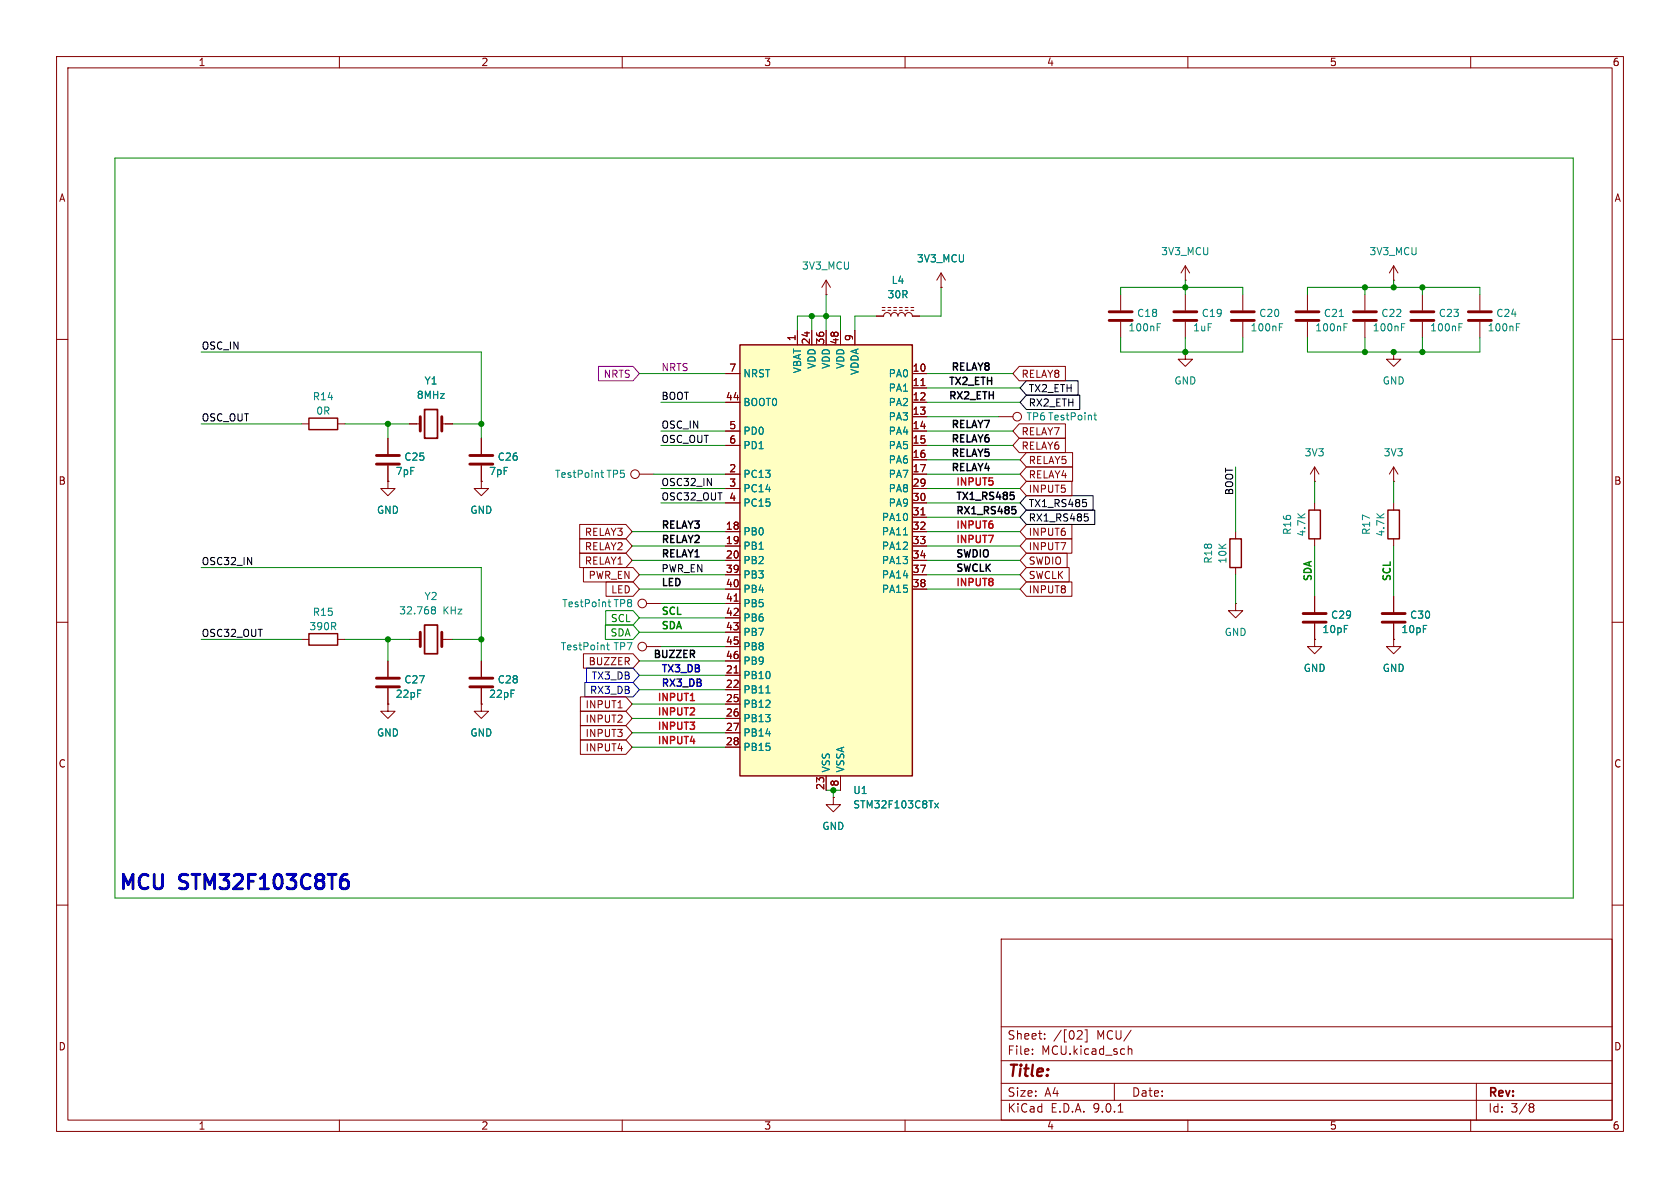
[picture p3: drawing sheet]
<svg xmlns="http://www.w3.org/2000/svg" width="297mm" height="210mm" viewBox="0 0 297 210" stroke-linecap="round" stroke-linejoin="round" font-family="sans-serif">
<path d="M0 0h297v210h-297z" fill="#fff" stroke="#fff" stroke-width=".18"/>
<g fill="none" stroke="#840000" stroke-width=".18">
<path d="M10 10h277v190h-277zM12 12h273v186h-273zM60 10v2M110 10v2M160 10v2M210 10v2M260 10v2M10 60h2M285 60h2M10 110h2M232.4 113v1.3h1.3l-1.3 1.3-1.3-1.3h1.3M232.4 113h.1"/>
<path d="M285 110h2M10 160h2M177 166h108v32h-108zM285 160h2M60 198v2M110 198v2M160 198v2M177 194.5h108M177 191.5h108M177 187.5h108M177 181.5h108M182.5 186.3v.1"/>
<path d="M182.5 185.5v.1M184.7 183.6v.1M184.7 182.8v.1M190.7 182.2l.5 .1 .1 .3-.9 1.1h.9M191.8 182.1h.4v2.1h-.4M197 191.5v3M197.7 196.6h.8M199.5 184.9v1.5M199.5 185.5l.2-.1 .3 .1 .1 .9M210 198v2M260 198v2M261 191.5v6.5"/>
<path d="M270.6 195.1l.4 .1 .2 .2-.3 .3M270.6 195.7h.3M270.9 195.7l.2 .2 .1 .4-.2 .2-.4 .1"/>
</g>
<path d="M130.8 61h30.5v76.2h-30.5z" fill="#ffffc2"/>
<path d="M54.6 73.9h5.1v2h-5.1zM130.8 61h30.5v76.2h-30.5zM217.4 95.3h2.1v5h-2.1zM231.4 90.2h2v5.1h-2zM245.4 90.2h2v5.1h-2zM54.6 112h5.1v2h-5.1z" fill="none" stroke="#840000" stroke-width=".25"/>
<g fill="none" stroke="#840000" stroke-width=".18">
<path d="M141 58.4v2.6M143.5 58.4v2.6M146 52.1h.1M146 49.5v2.6M146 58.4v2.6M146 49.5l-.7 1.3M146 49.5l.8 1.3M148.6 58.4v2.6M151.1 58.4v2.6M154.9 55.9h1.3a.64 .64 0 0 1 .6-.7 .64 .64 0 0 1 .7 .7 .64 .64 0 0 1 .6-.7 .64 .64 0 0 1 .6 .7 .64 .64 0 0 1 .7-.7 .64 .64 0 0 1 .6 .7 .64 .64 0 0 1 .7-.7 .64 .64 0 0 1 .6 .7h1.3M156 54.9h.5M156 54.4h.5"/>
<path d="M157 54.9h.5M157 54.4h.5M158 54.9h.5M158 54.4h.5M159 54.9h.5M159 54.4h.5M160 54.9h.5M160 54.4h.5M161 54.9h.5M161 54.4h.5M166.4 50.8h.1M166.4 48.3l-.8 1.2"/>
<path d="M166.4 48.3l.7 1.2M166.4 48.3v2.5M198.1 52.1v2.8M198.1 56.9v2.8M209.5 49.5h.1M209.5 47v2.5M209.5 52.1v2.8M209.5 56.9v2.8M209.5 47l-.7 1.3M209.5 47l.8 1.3M219.7 52.1v2.8M219.7 56.9v2.8"/>
<path d="M231.1 52.1v2.8M231.1 56.9v2.8M241.3 52.1v2.8M241.3 56.9v2.8M246.4 49.5h.1M246.4 47l-.8 1.3M246.4 47l.7 1.3M246.4 47v2.5M251.5 52.1v2.8M251.5 56.9v2.8M261.6 52.1v2.8M261.6 56.9v2.8"/>
<path d="M53.3 74.9h1.3M59.7 74.9h1.3M68.6 77.5v2.8M72.4 74.9h1.9M78.1 74.9h1.9M85.1 77.5v2.8M128.3 66h2.5M128.3 71.1h2.5M128.3 76.2h2.5M128.3 78.7h2.5M161.3 66h2.5M161.3 71.1h2.5"/>
<path d="M161.3 76.2h2.5M161.3 78.7h2.5M161.3 68.6h2.5M161.3 73.7h2.5M162.8 68.2h.7M176.5 73.7h2.6M180.2 74.9h8.1v2.6h-8.1l-1.1-1.3zM180.2 64.8h8.1v2.5h-8.1l-1.1-1.3zM180.2 77.5h8.1v2.5h-8.1l-1.1-1.3zM209.5 62.2v1.3h1.3l-1.3 1.3-1.2-1.3h1.2M209.5 62.2h.1M246.4 62.2v1.3h1.2l-1.2 1.3-1.3-1.3h1.3"/>
<path d="M246.4 62.2h.1M68.6 85.1v1.3h1.2l-1.2 1.2-1.3-1.2h1.3M68.6 85.1h.1M68.6 82.3v2.8M85.1 85.1v1.3h1.3l-1.3 1.2-1.3-1.2h1.3M85.1 85.1h.1M85.1 82.3v2.8M102.5 92.7h8.1l1.2 1.3-1.2 1.3h-8.1zM102.5 95.2h8.1l1.2 1.3-1.2 1.3h-8.1zM102.5 97.8h8.1l1.2 1.3-1.2 1.2h-8.1zM113 83.8h2.6M128.3 83.8h2.5"/>
<path d="M128.3 86.4h2.5M128.3 88.9h2.5M128.3 94h2.5M128.3 96.5h2.5M128.3 99.1h2.5M161.3 83.8h2.5M161.3 86.4h2.5M161.3 88.9h2.5M161.3 94h2.5M161.3 96.5h2.5M161.3 99.1h2.5M161.3 81.3h2.5"/>
<path d="M161.3 91.4h2.5M162.8 91h.7M181.5 92.7h8v2.6h-8l-1.2-1.3zM181.5 85.1h8v2.5h-8l-1.2-1.2zM181.5 82.5h8.1v2.6h-8.1l-1.2-1.3zM181.5 95.2h8v2.6h-8l-1.2-1.3zM181.5 97.8h7.2v2.5h-7.2l-1.2-1.2zM181.5 80h8.1v2.6h-8.1l-1.2-1.3zM218.4 94v1.3M232.4 85.1h.1M232.4 82.6v2.5M232.4 88.9v1.3"/>
<path d="M232.4 95.3v1.2M232.4 82.6l-.8 1.2M232.4 82.6l.8 1.2M246.4 85.1h.1M246.4 82.6v2.5M246.4 88.9v1.3M246.4 95.3v1.2M246.4 82.6l-.8 1.2M246.4 82.6l.7 1.2M53.3 113h1.3M59.7 113h1.3M68.6 116.8v2.8"/>
<path d="M72.4 113h1.9M78.1 113h1.9M85.1 116.8v2.8M103.1 100.3h8.8l1.1 1.3-1.1 1.3h-8.8zM103.1 115.6h8.8l1.1 1.2-1.1 1.3h-8.8zM107.1 102.9h4.8l1.1 1.2-1.1 1.3h-4.8zM114.3 106.7h2.5M114.3 114.3h2.5M128.3 101.6h2.5M128.3 104.1h2.5M128.3 106.7h2.5M128.3 109.2h2.5"/>
<path d="M128.3 111.8h2.5M128.3 114.3h2.5M128.3 116.8h2.5M128.3 119.4h2.5M129.8 106.3h.7M129.8 119h.7M161.3 101.6h2.5M161.3 104.1h2.5M181.5 102.9h8v2.5h-8l-1.2-1.3zM181.5 100.3h7.5v2.6h-7.5l-1.2-1.3zM218.4 106.7v1.3h1.3l-1.3 1.2-1.2-1.2h1.2M218.4 106.7h.1"/>
<path d="M218.4 100.3v1.3M232.4 113h.1M232.4 105.4v2.8M232.4 110.2v2.8M246.4 113v1.3h1.2l-1.2 1.3-1.3-1.3h1.3M246.4 113h.1M246.4 105.4v2.8M246.4 110.2v2.8M68.6 124.5v1.2h1.2l-1.2 1.3-1.3-1.3h1.3M68.6 124.5h.1M68.6 121.7v2.8M85.1 124.5v1.2h1.3l-1.3 1.3-1.3-1.3h1.3"/>
<path d="M85.1 124.5h.1M85.1 121.7v2.8M102.6 125.7h8l1.2 1.3-1.2 1.3h-8zM102.6 130.8h8l1.2 1.3-1.2 1.3h-8zM102.6 128.3h8l1.2 1.2-1.2 1.3h-8zM102.6 123.2h8l1.2 1.3-1.2 1.2h-8zM109.3 125.1h.7M128.3 121.9h2.5M128.3 124.5h2.5M128.3 127h2.5M128.3 129.5h2.5M128.3 132.1h2.5"/>
<path d="M146 137.2v2.5M148.6 137.2v2.5M147.3 141v1.2h1.3l-1.3 1.3-1.3-1.3h1.3M147.3 141h.1"/>
<circle cx="179.8" cy="73.7" r=".76"/>
<circle cx="112.3" cy="83.8" r=".76"/>
<circle cx="113.5" cy="106.7" r=".76"/>
<circle cx="113.5" cy="114.3" r=".76"/>
</g>
<g fill="none" stroke="#008484" stroke-width=".18">
<path d="M204.6 57.8h.4M204.6 57.2h.6M226.2 57.8h.4M226.2 57.2h.6M236.8 56h.7M237.6 57.8h.4M237.6 57.2h.6M247.8 57.8h.4M247.8 57.2h.6M257.9 57.8h.4M257.9 57.2h.6M268.1 57.8h.4"/>
<path d="M268.1 57.2h.6M193.4 73.4h.5M193.6 73v1.1l.3 .1M106.2 83.6h.5M106.4 83.1v1.1l.2 .2M159.7 94.6h.7M76.4 107.7l.1 .1M76.4 107.3h.3l.2 .1 .1 .2-.3 .2M76.5 107.8h.2M76.5 107.8l-.1 .1M76.7 107.8l.3 .2-.1 .4-.2 .1h-.3M107.2 114h.5"/>
<path d="M107.4 113.6v1.1l.3 .2M107.5 106.4h.5M107.7 106v1.1l.2 .2M135.4 122.5h.7M165.2 142l.7 .8M165.9 142l-.7 .8"/>
</g>
<g fill="none" stroke="#840000" stroke-width=".51">
<path d="M196.1 55.1h4.1M196.1 56.6h4.1M207.5 55.1h4.1M207.5 56.6h4.1M217.7 55.1h4M217.7 56.6h4M229.1 55.1h4.1M229.1 56.6h4.1M239.3 55.1h4M239.3 56.6h4M249.4 55.1h4.1M249.4 56.6h4.1"/>
<path d="M259.6 55.1h4.1M259.6 56.6h4.1M74.3 73.7v2.5M78.1 73.7v2.5M66.5 80.5h4.1M66.5 82h4.1M83.1 80.5h4M83.1 82h4M66.5 119.9h4.1M74.3 111.8v2.5M78.1 111.8v2.5M83.1 119.9h4"/>
<path d="M230.4 108.5h4M230.4 110h4M244.3 108.5h4.1M244.3 110h4.1M66.5 121.4h4.1M83.1 121.4h4"/>
</g>
<path d="M75.1 72.4h2.2v5.1h-2.2zM75.1 110.5h2.2v5.1h-2.2z" fill="none" stroke="#840000" stroke-width=".3"/>
<path d="M103.7 118.1h8.2l1.1 1.3-1.1 1.3h-8.2zM103.4 120.6h8.5l1.1 1.3-1.1 1.3h-8.5z" fill="none" stroke="#000084" stroke-width=".18"/>
<path d="M181.5 69.8h9.4v2.6h-9.4l-1.2-1.3zM181.5 67.3h9.1v2.6h-9.1l-1.2-1.3zM181.5 87.6h11.7v2.6h-11.7l-1.2-1.3zM181.5 90.2h12.1v2.5h-12.1l-1.2-1.3zM191.4 88.3h.6M191.7 90.8h.6M191.8 88.8l.3 .2v.3l-.3 .3M191.8 91.3h.3l.3 .3-.1 .4-.5 .1" fill="none" stroke="#000" stroke-width=".18"/>
<path d="M105.8 64.8h6.1l1.1 1.2-1.1 1.3h-6.1z" fill="none" stroke="#840084" stroke-width=".18"/>
<g fill="none" stroke="#008400" stroke-width=".18">
<path d="M20.3 27.9h257.8v130.9h-257.8zM141 58.4v-2.5h7.6v2.5M143.5 55.9v2.5M146 52.1v6.3M154.9 55.9h-3.8v2.5M166.4 50.8v5.1h-3.8M198.1 59.7v2.5h21.6v-2.5M198.1 52.1v-1.3h21.6v1.3M209.5 49.5v2.6M209.5 59.7v2.5M231.1 59.7v2.5h30.5v-2.5M231.1 52.1v-1.3h30.5v1.3"/>
<path d="M241.3 50.8v1.3M241.3 59.7v2.5M246.4 49.5v1.3M251.5 50.8v1.3M251.5 59.7v2.5M35.6 62.2h49.5v15.3M35.6 74.9h17.7M61 74.9h11.4M68.6 74.9v2.6M80 74.9h5.1M113 66h15.3M116.8 78.7h11.5"/>
<path d="M116.8 71.1h11.5M116.8 76.2h11.5M163.8 78.7h15.3M163.8 71.1h16.5M163.8 66h15.3M163.8 73.7h12.7M163.8 68.6h16.5M163.8 76.2h15.3M111.8 94h16.5M111.8 96.5h16.5M111.8 99.1h16.5M115.6 83.8h12.7"/>
<path d="M116.8 88.9h11.5M116.8 86.4h11.5M163.8 94h16.5M163.8 96.5h16.5M163.8 99.1h16.5M163.8 83.8h16.5M163.8 88.9h16.5M163.8 81.3h16.5M163.8 86.4h16.5M163.8 91.4h16.5M218.4 82.6v11.4M232.4 85.1v3.8"/>
<path d="M232.4 96.5v8.9M246.4 85.1v3.8M246.4 96.5v8.9M35.6 113h17.7M35.6 100.3h49.5v16.5M61 113h11.4M68.6 113v3.8M80 113h5.1M107 110.5h4.9l1.1 1.3-1.1 1.2h-4.9zM107.1 107.9h4.8l1.1 1.3-1.1 1.3h-4.8zM113 101.6h15.3M113 111.8h15.3"/>
<path d="M113 104.1h15.3M113 119.4h15.3M113 109.2h15.3M113 116.8h15.3M116.8 106.7h11.5M116.8 114.3h11.5M163.8 101.6h16.5M163.8 104.1h16.5M218.4 101.6v5.1M111.8 124.5h16.5M111.8 127h16.5M111.8 129.5h16.5"/>
<path d="M111.8 132.1h16.5M113 121.9h15.3M146 139.7h2.6M147.3 139.7v1.3"/>
</g>
<path d="M178.6 87h.6M178.9 89.6h.6M179.1 90h.3l.2 .3-.1 .5h-.4M179.1 87.5l.2 .2v.3l-.2 .3" fill="none" stroke="#000" stroke-width=".25"/>
<path d="M122.1 131h.7M122.1 123.8h.7" fill="none" stroke="#f00" stroke-width=".25"/>
<path d="M60.6 155.5h.5l.5 .5-.1 .9-.4 .2h-.5M60.9 154.6h.5" fill="none" stroke="#0000c2" stroke-width=".51"/>
<g fill="#008400" stroke="#008400" stroke-width=".18">
<circle cx="68.6" cy="113" r=".46"/>
<circle cx="85.1" cy="74.9" r=".46"/>
<circle cx="68.6" cy="74.9" r=".46"/>
<circle cx="246.4" cy="50.8" r=".46"/>
<circle cx="246.4" cy="62.2" r=".46"/>
<circle cx="241.3" cy="62.2" r=".46"/>
<circle cx="251.5" cy="62.2" r=".46"/>
<circle cx="251.5" cy="50.8" r=".46"/>
<circle cx="209.5" cy="62.2" r=".46"/>
<circle cx="209.5" cy="50.8" r=".46"/>
<circle cx="241.3" cy="50.8" r=".46"/>
<circle cx="147.3" cy="139.7" r=".46"/>
<circle cx="143.5" cy="55.9" r=".46"/>
<circle cx="146" cy="55.9" r=".46"/>
<circle cx="85.1" cy="113" r=".46"/>
</g>
<g font-size="3.5" fill="#0000c2">
<text x="20.7" y="158">MCU</text>
<text x="31.8" y="158">STM32F103C8T6</text>
</g>
<text font-size="2.8" fill="#840000" x="178" y="190.9">Title:</text>
<g font-size="2.1" fill="#840000">
<text x="178" y="184">Sheet:</text>
<text x="186.2" y="184">/[02]</text>
<text x="194" y="184">MCU/</text>
<text x="178" y="186.7">File:</text>
<text x="184.1" y="186.7">MCU.kicad_sch</text>
<text x="178" y="196.9">KiCad</text>
<text x="178" y="194.1">Size:</text>
<text x="184.7" y="194.1">A4</text>
<text x="185.7" y="196.9">E.D.A.</text>
<text x="193.3" y="196.9">9.0.1</text>
<text x="200" y="194.1">Date:</text>
<text x="263" y="194.3">Rev:</text>
<text x="263" y="196.9">Id:</text>
<text x="267.1" y="196.9">3/8</text>
</g>
<g font-size="1.8" fill="#840000">
<text x="35" y="11.9">1</text>
<text x="85" y="11.9">2</text>
<text x="135" y="11.9">3</text>
<text x="185" y="11.9">4</text>
<text x="235" y="11.9">5</text>
<text x="285" y="11.9">6</text>
<text x="10.3" y="35.9">A</text>
<text x="285.3" y="35.9">A</text>
<text x="128.8" y="65.8">7</text>
<text x="140.7" y="60.4" transform="rotate(-90 140.7 60.4)">1</text>
<text x="143.3" y="61" transform="rotate(-90 143.3 61)">24</text>
<text x="145.8" y="61" transform="rotate(-90 145.8 61)">36</text>
<text x="148.3" y="61" transform="rotate(-90 148.3 61)">48</text>
<text x="150.9" y="60.4" transform="rotate(-90 150.9 60.4)">9</text>
<text x="161.2" y="65.8">10</text>
<text x="128.2" y="70.9">44</text>
<text x="161.2" y="68.3">11</text>
<text x="161.2" y="70.9">12</text>
<text x="180.5" y="67">RELAY8</text>
<text x="128.8" y="75.9">5</text>
<text x="161.2" y="73.4">13</text>
<text x="161.2" y="75.9">14</text>
<text x="180.5" y="77.2">RELAY7</text>
<text x="128.8" y="78.5">6</text>
<text x="128.8" y="83.6">2</text>
<text x="161.2" y="78.5">15</text>
<text x="161.2" y="81">16</text>
<text x="161.2" y="83.6">17</text>
<text x="180.5" y="79.7">RELAY6</text>
<text x="181.8" y="82.2">RELAY5</text>
<text x="10.3" y="85.9">B</text>
<text x="128.8" y="86.1">3</text>
<text x="128.8" y="88.6">4</text>
<text x="161.2" y="86.1">29</text>
<text x="161.2" y="88.6">30</text>
<text x="181.8" y="87.3">INPUT5</text>
<text x="181.8" y="84.8">RELAY4</text>
<text x="285.3" y="85.9">B</text>
<text x="103.3" y="94.9">RELAY3</text>
<text x="128.2" y="93.7">18</text>
<text x="161.2" y="91.2">31</text>
<text x="161.2" y="93.7">32</text>
<text x="181.8" y="94.9">INPUT6</text>
<text x="103.3" y="97.5">RELAY2</text>
<text x="103.3" y="100">RELAY1</text>
<text x="128.2" y="96.3">19</text>
<text x="128.2" y="98.8">20</text>
<text x="128.2" y="101.3">39</text>
<text x="161.2" y="96.3">33</text>
<text x="161.2" y="98.8">34</text>
<text x="161.2" y="101.3">37</text>
<text x="181.8" y="97.5">INPUT7</text>
<text x="181.8" y="100">SWDIO</text>
<text x="104" y="102.6">PWR_EN</text>
<text x="108" y="105.1">LED</text>
<text x="128.2" y="103.9">40</text>
<text x="128.2" y="106.4">41</text>
<text x="161.2" y="103.9">38</text>
<text x="181.8" y="105.1">INPUT8</text>
<text x="181.8" y="102.6">SWCLK</text>
<text x="128.2" y="109">42</text>
<text x="128.2" y="111.5">43</text>
<text x="104" y="117.8">BUZZER</text>
<text x="128.2" y="114">45</text>
<text x="128.2" y="116.6">46</text>
<text x="128.2" y="119.1">21</text>
<text x="103.4" y="125.4">INPUT1</text>
<text x="128.2" y="121.7">22</text>
<text x="128.2" y="124.2">25</text>
<text x="103.4" y="128">INPUT2</text>
<text x="103.4" y="130.5">INPUT3</text>
<text x="128.2" y="126.7">26</text>
<text x="128.2" y="129.3">27</text>
<text x="128.2" y="131.8">28</text>
<text x="10.3" y="135.9">C</text>
<text x="103.4" y="133">INPUT4</text>
<text x="285.3" y="135.9">C</text>
<text x="145.8" y="139.7" transform="rotate(-90 145.8 139.7)">23</text>
<text x="148.3" y="139.1" transform="rotate(-90 148.3 139.1)">8</text>
<text x="10.3" y="185.9">D</text>
<text x="285.3" y="185.9">D</text>
<text x="35" y="199.9">1</text>
<text x="85" y="199.9">2</text>
<text x="135" y="199.9">3</text>
<text x="185" y="199.9">4</text>
<text x="235" y="199.9">5</text>
<text x="285" y="199.9">6</text>
</g>
<g font-size="1.8" fill="#008484">
<text x="141.7" y="47.9">3V3_MCU</text>
<text x="162" y="46.6">3V3_MCU</text>
<text x="205.2" y="45.3">3V3_MCU</text>
<text x="242" y="45.3">3V3_MCU</text>
<text x="156.8" y="52.9">30R</text>
<text x="157.5" y="50.4">L4</text>
<text x="199.4" y="58.8">100nF</text>
<text x="200.9" y="56.2">C18</text>
<text x="210.8" y="58.8">1uF</text>
<text x="212.4" y="56.2">C19</text>
<text x="221" y="58.8">100nF</text>
<text x="222.5" y="56.2">C20</text>
<text x="232.4" y="58.8">100nF</text>
<text x="233.9" y="56.2">C21</text>
<text x="242.6" y="58.8">100nF</text>
<text x="244.1" y="56.2">C22</text>
<text x="252.7" y="58.8">100nF</text>
<text x="254.3" y="56.2">C23</text>
<text x="262.9" y="58.8">100nF</text>
<text x="264.4" y="56.2">C24</text>
<text x="144.4" y="65.3" transform="rotate(-90 144.4 65.3)">VDD</text>
<text x="146.9" y="65.3" transform="rotate(-90 146.9 65.3)">VDD</text>
<text x="149.5" y="65.3" transform="rotate(-90 149.5 65.3)">VDD</text>
<text x="55.2" y="71">R14</text>
<text x="73.6" y="70.7">8MHz</text>
<text x="74.9" y="68.2">Y1</text>
<text x="131.3" y="66.9">NRST</text>
<text x="131.3" y="72">BOOT0</text>
<text x="141.8" y="66.1" transform="rotate(-90 141.8 66.1)">VBAT</text>
<text x="152" y="66.4" transform="rotate(-90 152 66.4)">VDDA</text>
<text x="157" y="66.9">PA0</text>
<text x="157" y="69.4">PA1</text>
<text x="157" y="72">PA2</text>
<text x="207.5" y="68.2">GND</text>
<text x="244.3" y="68.2">GND</text>
<text x="55.8" y="73.5">0R</text>
<text x="131.3" y="77.1">PD0</text>
<text x="157" y="74.5">PA3</text>
<text x="157" y="77.1">PA4</text>
<text x="181.4" y="74.5">TP6 TestPoint</text>
<text x="71.4" y="81.6">C25</text>
<text x="87.9" y="81.6">C26</text>
<text x="131.3" y="79.6">PD1</text>
<text x="157" y="79.6">PA5</text>
<text x="157" y="82.1">PA6</text>
<text x="230.6" y="80.9">3V3</text>
<text x="244.5" y="80.9">3V3</text>
<text x="69.9" y="84.2">7pF</text>
<text x="86.4" y="84.2">7pF</text>
<text x="98" y="84.7">TestPoint</text>
<text x="107.1" y="84.7">TP5</text>
<text x="131.3" y="84.7">PC13</text>
<text x="131.3" y="87.2">PC14</text>
<text x="131.3" y="89.8">PC15</text>
<text x="157" y="84.7">PA7</text>
<text x="157" y="87.2">PA8</text>
<text x="157" y="89.8">PA9</text>
<text x="66.5" y="91">GND</text>
<text x="83.1" y="91">GND</text>
<text x="131.3" y="94.8">PB0</text>
<text x="155.8" y="92.3">PA10</text>
<text x="155.8" y="94.8">PA11</text>
<text x="228.4" y="94.7" transform="rotate(-90 228.4 94.7)">R16</text>
<text x="231" y="95" transform="rotate(-90 231 95)">4.7K</text>
<text x="242.4" y="94.7" transform="rotate(-90 242.4 94.7)">R17</text>
<text x="245" y="95" transform="rotate(-90 245 95)">4.7K</text>
<text x="131.3" y="97.4">PB1</text>
<text x="131.3" y="99.9">PB2</text>
<text x="155.8" y="97.4">PA12</text>
<text x="155.8" y="99.9">PA13</text>
<text x="214.5" y="99.7" transform="rotate(-90 214.5 99.7)">R18</text>
<text x="217" y="99.7" transform="rotate(-90 217 99.7)">10K</text>
<text x="74.9" y="106.3">Y2</text>
<text x="99.3" y="107.5">TestPoint</text>
<text x="108.4" y="107.5">TP8</text>
<text x="131.3" y="102.5">PB3</text>
<text x="131.3" y="105">PB4</text>
<text x="131.3" y="107.5">PB5</text>
<text x="155.8" y="102.5">PA14</text>
<text x="155.8" y="105">PA15</text>
<text x="54.6" y="111.6">390R</text>
<text x="55.2" y="109.1">R15</text>
<text x="70.5" y="108.8">32.768</text>
<text x="78.3" y="108.8">KHz</text>
<text x="131.3" y="110.1">PB6</text>
<text x="131.3" y="112.6">PB7</text>
<text x="216.4" y="112.6">GND</text>
<text x="233.7" y="112.1">10pF</text>
<text x="235.2" y="109.6">C29</text>
<text x="247.7" y="112.1">10pF</text>
<text x="249.2" y="109.6">C30</text>
<text x="99" y="115.2">TestPoint</text>
<text x="108.4" y="115.2">TP7</text>
<text x="131.3" y="115.2">PB8</text>
<text x="131.3" y="117.7">PB9</text>
<text x="230.4" y="119">GND</text>
<text x="244.3" y="119">GND</text>
<text x="69.9" y="123.5">22pF</text>
<text x="71.4" y="121">C27</text>
<text x="86.4" y="123.5">22pF</text>
<text x="87.9" y="121">C28</text>
<text x="131.3" y="120.2">PB10</text>
<text x="131.3" y="122.8">PB11</text>
<text x="131.3" y="125.3">PB12</text>
<text x="66.5" y="130.4">GND</text>
<text x="83.1" y="130.4">GND</text>
<text x="131.3" y="127.9">PB13</text>
<text x="131.3" y="130.4">PB14</text>
<text x="131.3" y="132.9">PB15</text>
<text x="146.9" y="136.7" transform="rotate(-90 146.9 136.7)">VSS</text>
<text x="149.5" y="136.7" transform="rotate(-90 149.5 136.7)">VSSA</text>
<text x="150.7" y="140.6">U1</text>
<text x="150.7" y="143.1">STM32F103C8Tx</text>
<text x="145.3" y="146.9">GND</text>
</g>
<g font-size="1.8">
<text x="35.6" y="61.9">OSC_IN</text>
<text x="167.9" y="65.6">RELAY8</text>
<text x="116.8" y="70.8">BOOT</text>
<text x="167.6" y="68.1">TX2_ETH</text>
<text x="167.6" y="70.7">RX2_ETH</text>
<text x="181.8" y="69.5">TX2_ETH</text>
<text x="35.6" y="74.6">OSC_OUT</text>
<text x="116.8" y="75.9">OSC_IN</text>
<text x="167.9" y="75.8">RELAY7</text>
<text x="181.8" y="72.1">RX2_ETH</text>
<text x="116.8" y="78.4">OSC_OUT</text>
<text x="167.9" y="83.4">RELAY4</text>
<text x="167.9" y="78.3">RELAY6</text>
<text x="167.9" y="80.8">RELAY5</text>
<text x="116.8" y="86">OSC32_IN</text>
<text x="116.8" y="88.6">OSC32_OUT</text>
<text x="168.9" y="88.5">TX1_RS485</text>
<text x="181.8" y="89.9">TX1_RS485</text>
<text x="218.1" y="87.6" transform="rotate(-90 218.1 87.6)">BOOT</text>
<text x="116.8" y="93.5">RELAY3</text>
<text x="168.9" y="91">RX1_RS485</text>
<text x="181.8" y="92.4">RX1_RS485</text>
<text x="35.6" y="100">OSC32_IN</text>
<text x="116.8" y="96.1">RELAY2</text>
<text x="116.8" y="101.3">PWR_EN</text>
<text x="116.8" y="98.6">RELAY1</text>
<text x="168.9" y="98.6">SWDIO</text>
<text x="168.9" y="101.2">SWCLK</text>
<text x="116.8" y="103.7">LED</text>
<text x="35.6" y="112.7">OSC32_OUT</text>
<text x="115.2" y="116.4">BUZZER</text>
</g>
<g font-size="1.8" fill="#840084">
<text x="116.8" y="65.7">NRTS</text>
<text x="106.6" y="67">NRTS</text>
</g>
<g font-size="1.8" fill="#f00">
<text x="168.9" y="85.9">INPUT5</text>
<text x="168.9" y="93.5">INPUT6</text>
<text x="168.9" y="96.1">INPUT7</text>
<text x="168.9" y="103.7">INPUT8</text>
<text x="116" y="124">INPUT1</text>
<text x="116" y="131.6">INPUT4</text>
<text x="116" y="129.1">INPUT3</text>
<text x="116" y="126.6">INPUT2</text>
</g>
<g font-size="1.8" fill="#008400">
<text x="232" y="102.9" transform="rotate(-90 232 102.9)">SDA</text>
<text x="245.9" y="102.9" transform="rotate(-90 245.9 102.9)">SCL</text>
<text x="107.8" y="112.7">SDA</text>
<text x="107.9" y="110.2">SCL</text>
<text x="116.8" y="111.3">SDA</text>
<text x="116.8" y="108.8">SCL</text>
</g>
<g font-size="1.8" fill="#000084">
<text x="116.8" y="118.9">TX3_DB</text>
<text x="104.2" y="122.9">RX3_DB</text>
<text x="104.5" y="120.3">TX3_DB</text>
<text x="116.8" y="121.5">RX3_DB</text>
</g>
</svg>
